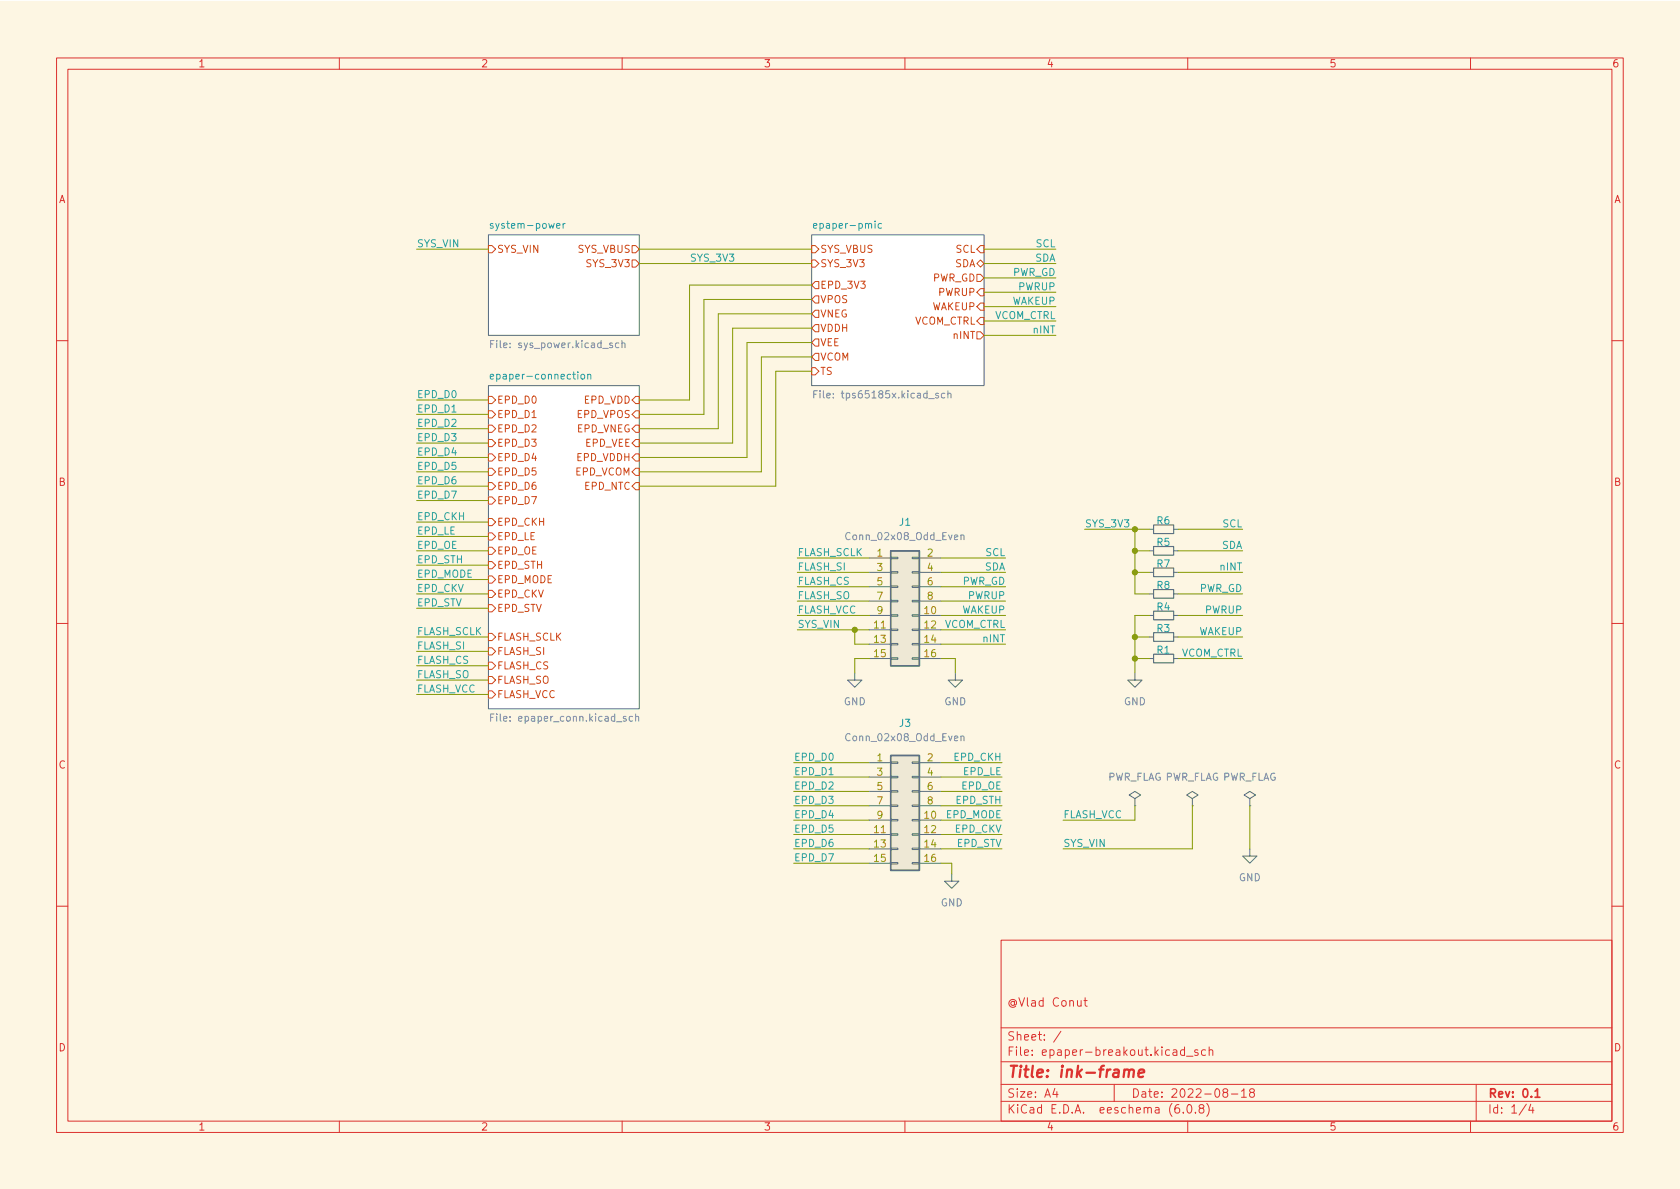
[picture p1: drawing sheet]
<svg xmlns="http://www.w3.org/2000/svg" width="297mm" height="210mm" viewBox="0 0 297 210" stroke-linecap="round" stroke-linejoin="round" font-family="sans-serif">
<path d="M0 .2h297v210.1h-297z" fill="#fdf6e3" stroke="#fdf6e3" stroke-width=".18"/>
<g fill="none" stroke="#dc322f" stroke-width=".18">
<path d="M10 10.2h277v190.1h-277zM12 12.2h273v186.1h-273zM60 10.2v2M110 10.2v2M160 10.2v2M210 10.2v2M260 10.2v2M10 60.2h2M285 60.2h2M10 110.2h2M285 110.2h2M10 160.2h2"/>
<path d="M177 166.3h108v32h-108zM190.5 176.9l.1 1h.3l.2-.1M191.1 176.9v1M191.6 176.9h.6M191.9 176.4v1.3l.3 .2M285 160.2h2M60 198.3v2M110 198.3v2M160 198.3v2M177 194.8h108M177 191.8h108M177 187.8h108"/>
<path d="M177 181.8h108M186.5 192.5l-.4 1h1M186.9 193v1M187.6 182.4l-1.3 1.9M197 191.8v3M208.4 195.3a.59 .59 0 0 0-.7 .7v.5l.2 .3h.4l.2-.1 .1-.5-.2-.2-.4-.1-.3 .3M209.2 196.7v.1M209.4 185.7l-.4-.1-.3 .3v.4l.2 .3h.5M209.4 185.1v1.5M209.8 186.8h1.1M210 198.3v2M210.1 195.4l.1-.1a.81 .81 0 0 1 .6 .7 .81 .81 0 0 1-.3 .8h-.1a.81 .81 0 0 1-.6-.6 .81 .81 0 0 1 .3-.8z"/>
<path d="M211.4 196.7v.1M211.8 185.7l-.4-.1-.2 .2 .1 .3 .5 .1v.4h-.6M212.3 196l-.3-.3 .1-.2 .2-.2 .4 .1 .2 .2-.1 .2-.7 .2-.1 .3 .1 .4 .2 .1h.3l.3-.3v-.2l-.3-.3M213.1 185.7l-.4-.1-.3 .3v.4l.2 .3h.5M213.4 195.1a1.72 1.72 0 0 1 0 2.3M213.8 185.8l.2-.2 .4 .1v.9M213.8 185.1v1.5M216.5 193.2l-.3-.3 .1-.2 .2-.2 .4 .1 .2 .2-.1 .2-.6 .2-.2 .3 .1 .4 .2 .1h.4l.2-.3-.1-.4-.2-.1M217.7 193.5h1.2M219.5 193l.4-.5v1.5M219.5 194h.9M221.2 193.2l-.3-.3 .1-.2 .2-.2 .4 .1 .2 .2-.1 .2-.6 .2-.2 .3 .1 .4 .2 .1h.4l.2-.3-.1-.4-.2-.1"/>
<path d="M260 198.3v2M261 191.8v6.5M269.9 195.3l-1.3 1.9M270.6 195.3l-.3 1h.9M271 195.8v1"/>
</g>
<path d="M271.4 193l.4-.5v1.5M271.4 194h.9" fill="none" stroke="#dc322f" stroke-width=".3"/>
<path d="M198.8 189.3a.49 .49 0 0 1 .8 .1l-.1 1.1M199.6 189.4a.5 .5 0 0 1 .8-.2v1.3M201.3 189.8l1-.2-.1-.4-.1-.1-.6 .1-.2 1 .2 .3 .6-.1" fill="none" stroke="#dc322f" stroke-width=".4"/>
<g fill="#fff" stroke="#fff" stroke-width=".18">
<path d="M143.5 41.5h30.5v26.7h-30.5z"/>
<path d="M86.4 68.2h26.6v57.1h-26.6z"/>
<path d="M86.4 41.5h26.6v17.8h-26.6z"/>
</g>
<g fill="none" stroke="#586e75" stroke-width=".18">
<path d="M86.4 41.5h26.6v17.8h-26.6zM143.5 41.5h30.5v26.7h-30.5zM86.4 68.2h26.6v57.1h-26.6zM153.7 98.7h3.8M157.5 98.5h1.2v.3h-1.2zM161.3 98.5h1.3v.3h-1.3zM162.6 98.7h3.8M203.2 97.4h.8M203.2 93.6h.8M207.5 97.4h.8M207.5 93.6h.8M151.1 119v1.3h1.3l-1.3 1.2-1.2-1.2h1.2"/>
<path d="M153.7 108.8h3.8M153.7 116.5h3.8M153.7 111.4h3.8M153.7 113.9h3.8M153.7 101.2h3.8M153.7 103.8h3.8M153.7 106.3h3.8M157.5 116.3h1.2v.3h-1.2zM157.5 113.8h1.2v.2h-1.2zM157.5 111.2h1.2v.3h-1.2zM157.5 108.7h1.2v.3h-1.2zM157.5 106.2h1.2v.2h-1.2z"/>
<path d="M157.5 103.6h1.2v.3h-1.2zM157.5 101.1h1.2v.2h-1.2zM161.3 116.3h1.3v.3h-1.3zM161.3 113.8h1.3v.2h-1.3zM161.3 111.2h1.3v.3h-1.3zM161.3 108.7h1.3v.3h-1.3zM161.3 106.2h1.3v.2h-1.3zM161.3 103.6h1.3v.3h-1.3zM161.3 101.1h1.3v.2h-1.3zM162.6 108.8h3.8M162.6 116.5h3.8M162.6 111.4h3.8"/>
<path d="M162.6 113.9h3.8M162.6 101.2h3.8M162.6 103.8h3.8M162.6 106.3h3.8M168.9 119v1.3h1.3l-1.3 1.2-1.3-1.2h1.3M200.7 119v1.3h1.2l-1.2 1.2-1.3-1.2h1.3M203.2 108.8h.8M203.2 116.5h.8M203.2 101.2h.8M203.2 105h.8M203.2 112.6h.8M207.5 108.8h.8"/>
<path d="M207.5 116.5h.8M207.5 101.2h.8M207.5 105h.8M207.5 112.6h.8M153.7 134.9h3.8M153.7 137.4h3.8M153.7 139.9h3.8M157.5 139.8h1.2v.3h-1.2zM157.5 137.3h1.2v.2h-1.2zM157.5 134.7h1.2v.3h-1.2zM161.3 139.8h1.3v.3h-1.3zM161.3 137.3h1.3v.2h-1.3z"/>
<path d="M161.3 134.7h1.3v.3h-1.3zM162.6 134.9h3.8M162.6 137.4h3.8M162.6 139.9h3.8M153.7 145h3.8M153.7 147.6h3.8M153.7 150.1h3.8M153.7 152.6h3.8M153.7 142.5h3.8M157.5 152.5h1.2v.3h-1.2zM157.5 150h1.2v.2h-1.2zM157.5 147.4h1.2v.3h-1.2z"/>
<path d="M157.5 144.9h1.2v.3h-1.2zM157.5 142.4h1.2v.2h-1.2zM161.3 152.5h1.3v.3h-1.3zM161.3 150h1.3v.2h-1.3zM161.3 147.4h1.3v.3h-1.3zM161.3 144.9h1.3v.3h-1.3zM161.3 142.4h1.3v.2h-1.3zM162.6 145h3.8M162.6 147.6h3.8M162.6 150.1h3.8M162.6 152.6h3.8M162.6 142.5h3.8"/>
<path d="M168.3 154.6v1.2h1.2l-1.2 1.3-1.3-1.3h1.3M200.7 141.2l1-.6-1-.7-1.1 .7 1.1 .6v1.3M200.7 142.5h.1M210.8 141.2l1-.6-1-.7-1 .7 1 .6v1.3M210.8 142.5h.1M221 150.1v1.3h1.2l-1.2 1.2-1.3-1.2h1.3M221 141.2l1-.6-1-.7-1 .7 1 .6v1.3M221 142.5h.1"/>
</g>
<g fill="none" stroke="#cb4b16" stroke-width=".18">
<path d="M86.4 43.4h.6l.6 .7-.6 .6h-.6zM111.8 46h.6l.6 .6-.6 .6h-.6zM111.8 43.4h.6l.6 .7-.6 .6h-.6zM143.5 46h.6l.7 .6-.7 .6h-.6zM143.5 43.4h.6l.7 .7-.7 .6h-.6zM144.1 57.4h.7v1.3h-.7l-.6-.7zM144.1 52.3h.7v1.3h-.7l-.6-.6zM144.1 54.9h.7v1.2h-.7l-.6-.6zM144.1 59.9h.7v1.3h-.7l-.6-.6zM144.1 49.8h.7v1.2h-.7l-.6-.6zM172.7 48.5h.7l.6 .6-.6 .7h-.7zM172.7 58.7h.7l.6 .6-.6 .6h-.7z"/>
<path d="M173.4 51h.6v1.3h-.6l-.7-.6zM173.4 53.6h.6v1.3h-.6l-.7-.7zM173.4 43.4h.6v1.3h-.6l-.7-.6zM173.4 46l.6 .6-.6 .6-.7-.6zM173.4 56.1h.6v1.3h-.6l-.7-.6zM86.4 70.1h.6l.6 .6-.6 .7h-.6zM86.4 72.6h.6l.6 .7-.6 .6h-.6zM86.4 75.2h.6l.6 .6-.6 .6h-.6zM86.4 77.7h.6l.6 .7-.6 .6h-.6zM111.8 75.8l.6-.6h.6v1.2h-.6zM111.8 70.7l.6-.6h.6v1.3h-.6zM112.4 72.6h.6v1.3h-.6l-.6-.6z"/>
<path d="M112.4 77.7h.6v1.3h-.6l-.6-.6zM143.5 65h.6l.7 .7-.7 .6h-.6zM144.1 62.5h.7v1.2h-.7l-.6-.6zM86.4 80.3h.6l.6 .6-.6 .6h-.6zM86.4 82.8h.6l.6 .6-.6 .7h-.6zM86.4 85.3h.6l.6 .7-.6 .6h-.6zM86.4 87.9h.6l.6 .6-.6 .6h-.6zM86.4 99.3h.6l.6 .6-.6 .7h-.6zM86.4 94.2h.6l.6 .7-.6 .6h-.6zM86.4 91.7h.6l.6 .6-.6 .7h-.6zM86.4 96.8h.6l.6 .6-.6 .6h-.6zM112.4 82.8h.6v1.3h-.6l-.6-.7z"/>
<path d="M112.4 80.3h.6v1.2h-.6l-.6-.6zM112.4 85.3h.6v1.3h-.6l-.6-.6zM86.4 106.9h.6l.6 .7-.6 .6h-.6zM86.4 104.4h.6l.6 .6-.6 .7h-.6zM86.4 101.8h.6l.6 .7-.6 .6h-.6zM86.4 112h.6l.6 .6-.6 .7h-.6zM86.4 114.5h.6l.6 .7-.6 .6h-.6zM86.4 119.6h.6l.6 .7-.6 .6h-.6zM86.4 117.1h.6l.6 .6-.6 .7h-.6zM86.4 122.2h.6l.6 .6-.6 .6h-.6z"/>
</g>
<path d="M87.2 39.6l-.3-.1-.2 .2v.2l.5 .1v.3h-.5M98.4 39.9l.6-.1v-.2l-.4-.1-.2 .2 .1 .6h.5M99.6 39.5v.9M99.9 39.5l-.3 .3M143.8 39.9l.6-.1v-.2l-.4-.1-.2 .2 .1 .6h.5M155.9 39.6l-.4-.1-.2 .3 .1 .5h.5M86.7 66.6l.6-.1-.1-.3h-.3l-.2 .2v.6h.5M102.8 66.3l.1-.1 .4 .1 .1 .5-.1 .2h-.4l-.1-.1zM103.9 66.3l.2-.1h.3l.1 .8M103.9 66.2v.8" fill="none" stroke="#268bd2" stroke-width=".18"/>
<g fill="none" stroke="#6c71c4" stroke-width=".18">
<path d="M86.7 60.8h.5M87.3 60.2h-.6v1.3M109.4 60.7l-.3-.1-.3 .3 .1 .5h.5M110 60.8l.1-.2 .3 .1 .1 .8M110 60.2v1.3M143.9 69.7h.4M144.5 69.1h-.6v1.3M167.1 69.6l-.4-.1-.3 .3 .2 .5h.5M167.6 69.6l.2-.1 .3 .1v.8M167.6 69.1v1.3M169.9 94.7l.2-.1 .3 .1 .1 .7M169.9 94.6v.8"/>
<path d="M86.7 126.9h.5M87.3 126.3h-.6v1.2M111.8 126.7h-.3l-.3 .2 .2 .6h.4M112.4 126.8l.2-.1h.3v.8M112.4 126.3v1.2M169.9 130.3l.2-.1h.3l.1 .8M169.9 130.2v.8"/>
</g>
<path d="M204 96.6h3.5v1.6h-3.5zM204 92.8h3.5v1.6h-3.5zM204 108.1h3.5v1.5h-3.5zM204 115.7h3.5v1.5h-3.5zM204 104.3h3.5v1.5h-3.5zM204 100.5h3.5v1.5h-3.5zM204 111.9h3.5v1.5h-3.5z" fill="none" stroke="#586e75" stroke-width=".2"/>
<g fill="#eee8d5" stroke="#eee8d5" stroke-width=".18">
<path d="M157.5 97.4h5.1v20.3h-5.1z"/>
<path d="M157.5 133.6h5.1v20.3h-5.1z"/>
</g>
<path d="M157.5 97.4h5.1v20.3h-5.1zM157.5 133.6h5.1v20.3h-5.1z" fill="none" stroke="#586e75" stroke-width=".25"/>
<g fill="none" stroke="#859900" stroke-width=".18">
<path d="M73.7 44.1h12.7M113 46.6h30.5M113 44.1h30.5M143.5 53h-19v20.3h-11.5M143.5 58h-14v20.4h-16.5M143.5 50.4h-21.6v20.3h-8.9M143.5 55.5h-16.5v20.3h-14M174 46.6h12.7M174 44.1h12.7M174 49.1h12.7M174 51.7h12.7M174 59.3h12.7"/>
<path d="M174 56.8h12.7M174 54.2h12.7M73.7 75.8h12.7M73.7 70.7h12.7M73.7 73.3h12.7M73.7 78.4h12.7M143.5 65.7h-6.3v20.3h-24.2M143.5 63.1h-8.9v20.3h-21.6M143.5 60.6h-11.4v20.3h-19.1M73.7 97.4h12.7M73.7 99.9h12.7M73.7 92.3h12.7"/>
<path d="M73.7 94.9h12.7M73.7 86h12.7M73.7 83.4h12.7M73.7 80.9h12.7M73.7 88.5h12.7M141 98.7h12.7M166.4 98.7h11.4M191.8 93.6h11.4M200.7 93.6v11.4h2.5M200.7 97.4h2.5M208.3 97.4h11.4M208.3 93.6h11.4"/>
<path d="M73.7 105h12.7M73.7 112.6h12.7M73.7 117.7h12.7M73.7 115.2h12.7M73.7 102.5h12.7M73.7 107.6h12.7M141 108.8h12.7M141 106.3h12.7M141 111.4h12.7M141 101.2h12.7M141 103.8h12.7M151.1 111.4v2.5h2.6"/>
<path d="M153.7 116.5h-2.6v2.5M166.4 108.8h11.4M166.4 116.5h2.5v2.5M166.4 106.3h11.4M166.4 111.4h11.4M166.4 101.2h11.4M166.4 113.9h11.4M166.4 103.8h11.4M200.7 112.6h2.5M200.7 116.5h2.5M200.7 101.2h2.5M203.2 108.8h-2.5v10.2"/>
<path d="M208.3 105h11.4M208.3 112.6h11.4M208.3 108.8h11.4M208.3 116.5h11.4M208.3 101.2h11.4M73.7 122.8h12.7M73.7 120.3h12.7M140.3 137.4h13.4M140.3 139.9h13.4M140.3 134.9h13.4M166.4 137.4h10.8M166.4 139.9h10.8"/>
<path d="M166.4 134.9h10.8M140.3 145h13.4M140.3 142.5h13.4M140.3 150.1h13.4M140.3 147.6h13.4M140.3 152.6h13.4M166.4 145h10.8M166.4 142.5h10.8M166.4 150.1h10.8M166.4 147.6h10.8M166.4 152.6h1.9v2M200.7 142.5v2.5h-12.7"/>
<path d="M210.8 142.5v7.6h-22.8M221 142.5v7.6"/>
</g>
<g fill="#859900" stroke="#859900" stroke-width=".18">
<circle cx="200.7" cy="101.2" r=".46"/>
<circle cx="200.7" cy="116.5" r=".46"/>
<circle cx="200.7" cy="112.6" r=".46"/>
<circle cx="151.1" cy="111.4" r=".46"/>
<circle cx="200.7" cy="93.6" r=".46"/>
<circle cx="200.7" cy="97.4" r=".46"/>
</g>
<text font-size="2.8" fill="#dc322f" x="178" y="190.6">Title: ink-frame</text>
<g font-size="2.1" fill="#dc322f">
<text x="178" y="178">@Vlad Conut</text>
<text x="178" y="184">Sheet: /</text>
<text x="178" y="186.7">File: epaper-breakout.kicad_sch</text>
<text x="178" y="196.9">KiCad E.D.A. eeschema (6.0.8)</text>
<text x="178" y="194.1">Size: A4</text>
<text x="200" y="194.1">Date: 2022-08-18</text>
<text x="263" y="194.1">Rev: 0.1</text>
<text x="263" y="196.9">Id: 1/4</text>
</g>
<g font-size="1.8" fill="#dc322f">
<text x="35" y="11.9">1</text>
<text x="85" y="11.9">2</text>
<text x="135" y="11.9">3</text>
<text x="185" y="11.9">4</text>
<text x="235" y="11.9">5</text>
<text x="285" y="11.9">6</text>
<text x="10.3" y="35.9">A</text>
<text x="285.3" y="35.9">A</text>
<text x="10.3" y="85.9">B</text>
<text x="285.3" y="85.9">B</text>
<text x="10.3" y="135.9">C</text>
<text x="285.3" y="135.9">C</text>
<text x="10.3" y="185.9">D</text>
<text x="285.3" y="185.9">D</text>
<text x="35" y="199.9">1</text>
<text x="85" y="199.9">2</text>
<text x="135" y="199.9">3</text>
<text x="185" y="199.9">4</text>
<text x="235" y="199.9">5</text>
<text x="285" y="199.9">6</text>
</g>
<g font-size="1.8" fill="#268bd2">
<text x="87.3" y="40.4">system-power</text>
<text x="144.6" y="40.4">epaper-pmic</text>
<text x="87.7" y="67.1">epaper-connection</text>
<text x="159" y="93">J1</text>
<text x="204.6" y="92.7">R6</text>
<text x="204.6" y="96.5">R5</text>
<text x="204.6" y="100.3">R7</text>
<text x="204.6" y="108">R4</text>
<text x="204.6" y="104.1">R8</text>
<text x="204.6" y="111.8">R3</text>
<text x="204.6" y="115.6">R1</text>
<text x="159" y="128.5">J3</text>
</g>
<g font-size="1.8" fill="#2aa198">
<text x="73.7" y="43.7">SYS_VIN</text>
<text x="121.9" y="46.3">SYS_3V3</text>
<text x="183" y="46.3">SDA</text>
<text x="183.2" y="43.7">SCL</text>
<text x="178.8" y="53.9">WAKEUP</text>
<text x="178.9" y="48.8">PWR_GD</text>
<text x="180.1" y="51.3">PWRUP</text>
<text x="175.7" y="56.4">VCOM_CTRL</text>
<text x="182.8" y="59">nINT</text>
<text x="73.7" y="70.4">EPD_D0</text>
<text x="73.7" y="72.9">EPD_D1</text>
<text x="73.7" y="75.5">EPD_D2</text>
<text x="73.7" y="83.1">EPD_D5</text>
<text x="73.7" y="80.5">EPD_D4</text>
<text x="73.7" y="78">EPD_D3</text>
<text x="73.7" y="85.6">EPD_D6</text>
<text x="73.7" y="88.2">EPD_D7</text>
<text x="73.7" y="94.5">EPD_LE</text>
<text x="73.7" y="92">EPD_CKH</text>
<text x="191.8" y="93.2">SYS_3V3</text>
<text x="216.2" y="93.2">SCL</text>
<text x="73.7" y="99.6">EPD_STH</text>
<text x="73.7" y="97.1">EPD_OE</text>
<text x="141" y="100.9">FLASH_SI</text>
<text x="141" y="98.3">FLASH_SCLK</text>
<text x="174.1" y="100.9">SDA</text>
<text x="174.3" y="98.3">SCL</text>
<text x="215.8" y="100.9">nINT</text>
<text x="216" y="97.1">SDA</text>
<text x="73.7" y="104.7">EPD_CKV</text>
<text x="73.7" y="102.1">EPD_MODE</text>
<text x="73.7" y="107.2">EPD_STV</text>
<text x="141" y="105.9">FLASH_SO</text>
<text x="141" y="103.4">FLASH_CS</text>
<text x="170" y="103.4">PWR_GD</text>
<text x="171.2" y="105.9">PWRUP</text>
<text x="211.9" y="104.7">PWR_GD</text>
<text x="73.7" y="112.3">FLASH_SCLK</text>
<text x="141" y="111">SYS_VIN</text>
<text x="141" y="108.5">FLASH_VCC</text>
<text x="166.8" y="111">VCOM_CTRL</text>
<text x="169.9" y="108.5">WAKEUP</text>
<text x="173.9" y="113.6">nINT</text>
<text x="211.8" y="112.3">WAKEUP</text>
<text x="213.1" y="108.5">PWRUP</text>
<text x="73.7" y="119.9">FLASH_SO</text>
<text x="73.7" y="117.4">FLASH_CS</text>
<text x="73.7" y="114.8">FLASH_SI</text>
<text x="208.7" y="116.1">VCOM_CTRL</text>
<text x="73.7" y="122.5">FLASH_VCC</text>
<text x="140.3" y="134.5">EPD_D0</text>
<text x="140.3" y="137.1">EPD_D1</text>
<text x="168.7" y="134.5">EPD_CKH</text>
<text x="170.3" y="137.1">EPD_LE</text>
<text x="140.3" y="142.1">EPD_D3</text>
<text x="140.3" y="139.6">EPD_D2</text>
<text x="169" y="142.1">EPD_STH</text>
<text x="170" y="139.6">EPD_OE</text>
<text x="140.3" y="144.7">EPD_D4</text>
<text x="140.3" y="147.2">EPD_D5</text>
<text x="140.3" y="149.8">EPD_D6</text>
<text x="167.2" y="144.7">EPD_MODE</text>
<text x="168.8" y="147.2">EPD_CKV</text>
<text x="169.1" y="149.8">EPD_STV</text>
<text x="188" y="144.7">FLASH_VCC</text>
<text x="188" y="149.8">SYS_VIN</text>
<text x="140.3" y="152.3">EPD_D7</text>
</g>
<g font-size="1.8" fill="#cb4b16">
<text x="87.8" y="44.7">SYS_VIN</text>
<text x="102.1" y="44.7">SYS_VBUS</text>
<text x="103.9" y="47.2">SYS_3V3</text>
<text x="145" y="47.2">SYS_3V3</text>
<text x="145" y="44.7">SYS_VBUS</text>
<text x="168.8" y="47.2">SDA</text>
<text x="169" y="44.7">SCL</text>
<text x="145" y="53.6">VPOS</text>
<text x="145" y="51">EPD_3V3</text>
<text x="164.8" y="49.8">PWR_GD</text>
<text x="165.9" y="52.3">PWRUP</text>
<text x="145" y="58.7">VDDH</text>
<text x="145" y="56.1">VNEG</text>
<text x="161.5" y="57.4">VCOM_CTRL</text>
<text x="164.7" y="54.9">WAKEUP</text>
<text x="168.6" y="59.9">nINT</text>
<text x="145" y="63.7">VCOM</text>
<text x="145" y="61.2">VEE</text>
<text x="87.8" y="71.4">EPD_D0</text>
<text x="103.2" y="71.4">EPD_VDD</text>
<text x="145" y="66.3">TS</text>
<text x="87.8" y="73.9">EPD_D1</text>
<text x="87.8" y="76.4">EPD_D2</text>
<text x="101.9" y="76.4">EPD_VNEG</text>
<text x="102" y="73.9">EPD_VPOS</text>
<text x="87.8" y="81.5">EPD_D4</text>
<text x="87.8" y="79">EPD_D3</text>
<text x="101.9" y="81.5">EPD_VDDH</text>
<text x="103.4" y="79">EPD_VEE</text>
<text x="87.8" y="84.1">EPD_D5</text>
<text x="87.8" y="86.6">EPD_D6</text>
<text x="87.8" y="89.1">EPD_D7</text>
<text x="101.6" y="84.1">EPD_VCOM</text>
<text x="103.3" y="86.6">EPD_NTC</text>
<text x="87.8" y="95.5">EPD_LE</text>
<text x="87.8" y="93">EPD_CKH</text>
<text x="87.8" y="100.6">EPD_STH</text>
<text x="87.8" y="98">EPD_OE</text>
<text x="87.8" y="105.7">EPD_CKV</text>
<text x="87.8" y="103.1">EPD_MODE</text>
<text x="87.8" y="108.2">EPD_STV</text>
<text x="87.8" y="113.3">FLASH_SCLK</text>
<text x="87.8" y="115.8">FLASH_SI</text>
<text x="87.8" y="118.4">FLASH_CS</text>
<text x="87.8" y="120.9">FLASH_SO</text>
<text x="87.8" y="123.4">FLASH_VCC</text>
</g>
<g font-size="1.8" fill="#6c71c4">
<text x="87.5" y="61.5">File: sys_power.kicad_sch</text>
<text x="145.2" y="70.4">File: tps65185x.kicad_sch</text>
<text x="149.9" y="95.5">Conn_02x08_Odd_Even</text>
<text x="149.2" y="124.7">GND</text>
<text x="166.9" y="124.7">GND</text>
<text x="198.7" y="124.7">GND</text>
<text x="87.7" y="127.6">File: epaper_conn.kicad_sch</text>
<text x="149.9" y="131.1">Conn_02x08_Odd_Even</text>
<text x="195.7" y="138">PWR_FLAG PWR_FLAG PWR_FLAG</text>
<text x="219" y="155.8">GND</text>
<text x="166.3" y="160.3">GND</text>
</g>
<g font-size="1.8" fill="#b58900">
<text x="155.1" y="98.4">1</text>
<text x="155.1" y="101">3</text>
<text x="164" y="98.4">2</text>
<text x="164" y="101">4</text>
<text x="155.1" y="103.5">5</text>
<text x="155.1" y="106">7</text>
<text x="164" y="103.5">6</text>
<text x="164" y="106">8</text>
<text x="154.6" y="111.1">11</text>
<text x="154.6" y="113.7">13</text>
<text x="155.1" y="108.6">9</text>
<text x="163.5" y="108.6">10</text>
<text x="163.5" y="111.1">12</text>
<text x="163.5" y="113.7">14</text>
<text x="154.6" y="116.2">15</text>
<text x="163.5" y="116.2">16</text>
<text x="155.1" y="134.6">1</text>
<text x="155.1" y="137.2">3</text>
<text x="164" y="134.6">2</text>
<text x="164" y="137.2">4</text>
<text x="155.1" y="139.7">5</text>
<text x="155.1" y="142.2">7</text>
<text x="164" y="139.7">6</text>
<text x="164" y="142.2">8</text>
<text x="154.6" y="147.3">11</text>
<text x="154.6" y="149.9">13</text>
<text x="155.1" y="144.8">9</text>
<text x="163.5" y="144.8">10</text>
<text x="163.5" y="147.3">12</text>
<text x="163.5" y="149.9">14</text>
<text x="154.6" y="152.4">15</text>
<text x="163.5" y="152.4">16</text>
</g>
</svg>
